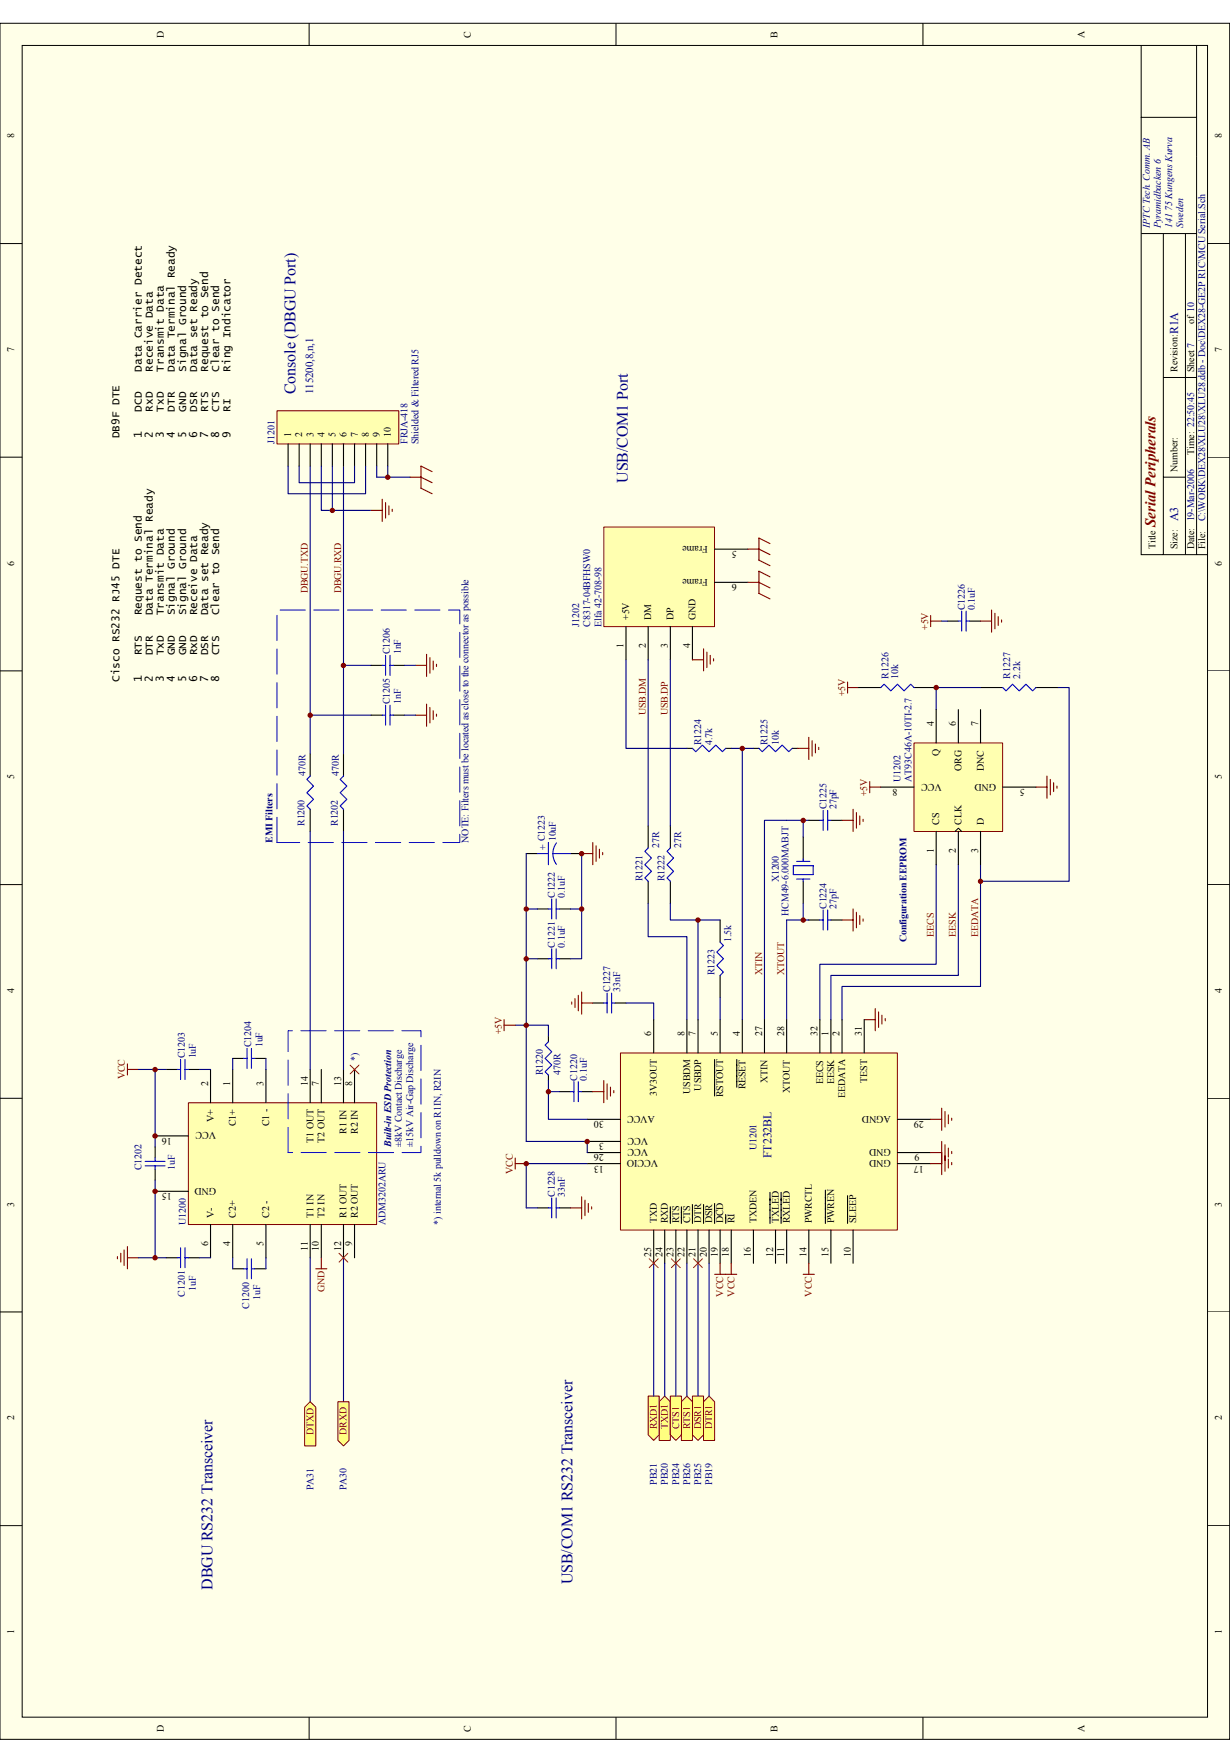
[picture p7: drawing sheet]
<svg xmlns="http://www.w3.org/2000/svg" width="297mm" height="420mm" viewBox="0 0 297 420" stroke-linecap="round" stroke-linejoin="round" font-family="sans-serif">
<path d="M0 5.6h297v414.4h-297z" fill="#ffffe8"/>
<g fill="none" stroke="#000" stroke-width=".24">
<path d="M0 5.6h297v414.4h-297zM5.4 11h286.2v403.6h-286.2zM74.7 5.6v5.4M148.8 5.6v5.4M222.9 5.6v5.4M275.6 11v17.3h13.4M289 11v122.9M275.6 28.3v105.6h16M0 58.8h5.4M275.6 56.4h13.4M280.9 56.4v77.5M286.3 56.4v77.5"/>
<path d="M291.6 58.8h5.4M280.9 91.2h8.1M0 110.4h5.4M280.9 115.2h5.4M291.6 110.4h5.4M0 162h5.4M291.6 162h5.4M0 213.6h5.4M291.6 213.6h5.4M0 265.2h5.4M291.6 265.2h5.4M0 316.8h5.4"/>
<path d="M291.6 316.8h5.4M0 368.4h5.4M291.6 368.4h5.4M74.7 414.6v5.4M148.8 414.6v5.4M222.9 414.6v5.4"/>
</g>
<path d="M37.5 277v2.6M37.5 282.3v2.7" fill="none" stroke="#000" stroke-width=".27"/>
<path d="M37.5 279.6v.8M35.1 280.4h4.8M35.1 281.5h4.8M37.5 281.5v.8" fill="none" stroke="#00f" stroke-width=".27"/>
<path d="M45.5 266.3h45.5v29.4h-45.5z" fill="#ffffb0"/>
<path d="M45.5 266.3h45.5v29.4h-45.5z" fill="none" stroke="#800000" stroke-width=".24"/>
<g fill="none" stroke="#000" stroke-width=".27">
<path d="M74.9 182.1v5.3M74.9 195.4v5.4M83 182.1v5.3M83 195.4v5.4M40.1 258.2h2.7M45.5 258.2h2.7M50.8 258.2v8.1M56.2 258.2v8.1M56.2 255.6h2.7M61.5 255.6h2.7M64.2 258.2v8.1M74.9 258.2v8.1"/>
<path d="M77.6 258.2v8.1M83 258.2v8.1M85.6 258.2v8.1M37.5 274.3h8M37.5 287.7h8M50.8 295.7v8M56.2 295.7v8M64.2 295.7v8M74.9 295.7v8M77.6 295.7v8M83 295.7v8M85.6 295.7v8"/>
<path d="M40.1 303.7h2.7M45.5 303.7h2.7M56.2 306.4h2.7M61.5 306.4h2.7"/>
</g>
<g fill="none" stroke="#00f" stroke-width=".27">
<path d="M74.9 187.4l-.8 .8 1.6 1.6-1.6 1.6 1.6 1.6-1.6 1.6 .8 .8M83 187.4l-.9 .8 1.7 1.6-1.7 1.6 1.7 1.6-1.7 1.6 .9 .8M42.8 258.2h.8M43.6 255.9v4.8M44.7 258.2h.8M44.7 255.9v4.8M58.9 255.6h.8M59.7 253.2v4.8M60.7 255.6h.8M60.7 253.2v4.8M42.8 303.7h.8M43.6 301.3v4.8"/>
<path d="M44.7 301.3v4.8M44.7 303.7h.8M58.9 306.4h.8M59.7 304v4.8M60.7 304v4.8M60.7 306.4h.8"/>
</g>
<path d="M40.1 258.2h-2.6v18.8M48.2 258.2h2.6M56.2 255.6v2.6M64.2 255.6v2.6M37.5 285v18.7M33.4 303.7h6.7M48.2 303.7h2.6M56.2 303.7v2.7M64.2 303.7v2.7M74.9 303.7v34.8M83 303.7v34.8" fill="none" stroke="#000080" stroke-width=".27"/>
<path d="M30.8 256.9v2.7M30.8 258.2h2.6M28.4 303.4v.6M29.2 302.6v2.2M30 301.8v3.8M30.8 301v5.4M30.8 303.7h2.6" fill="none" stroke="#800000" stroke-width=".27"/>
<g fill="#ffff80" stroke="#800000" stroke-width=".24">
<path d="M73.6 339.8l1.3-1.3 1.4 1.3v9.4h-2.7z" fill-rule="evenodd"/>
<path d="M81.6 338.5h2.7v9.3l-1.3 1.4-1.4-1.4z" fill-rule="evenodd"/>
<path d="M171.2 337.1l1.4 1.4v9.3h-2.7v-9.3z" fill-rule="evenodd"/>
</g>
<path d="M83 112.6v69.5" fill="none" stroke="#000080" stroke-width=".27"/>
<path d="M167.2 337.1h2.7v9.4l-1.3 1.3-1.4-1.3z" fill-rule="evenodd" fill="#ffff80" stroke="#800000" stroke-width=".24"/>
<path d="M74.9 112.6v69.5M33.4 258.2h4.1" fill="none" stroke="#000080" stroke-width=".27"/>
<path d="M66.9 203.4v-56.1h44.1v56.1h-44.1" fill="none" stroke="#00f" stroke-width=".24" stroke-dasharray="6.1 2"/>
<path d="M66.9 99.2h29.4v8h-29.4z" fill="#ffffb0"/>
<path d="M66.9 99.2h29.4v8h-29.4z" fill="none" stroke="#800000" stroke-width=".24"/>
<path d="M69.6 107.2v5.4M72.2 107.2v5.4M74.9 107.2v5.4M77.6 107.2v5.4M80.3 107.2v5.4M83 107.2v5.4M85.6 107.2v5.4M88.3 107.2v5.4M91 107.2v5.4M93.6 107.2v5.4" fill="none" stroke="#000" stroke-width=".27"/>
<path d="M77.6 112.6v10.6h12M80.3 112.6v10.6M91 112.6v2.6h8M93.6 112.6v2.6M74.9 200.8v57.4M83 200.8v57.4" fill="none" stroke="#000080" stroke-width=".27"/>
<path d="M99 115.2h2.7l2.7 1.4M104.4 113.9l-2.7-1.3v5.3l2.7 1.3M89.6 123.2h2.7M92.3 120.6v5.3M93.1 121.4v3.7M93.9 122.2v2.1M94.7 123v.5M76.3 306.4h2.6M77.6 303.7v2.7" fill="none" stroke="#800000" stroke-width=".27"/>
<g fill="#ffff80" stroke="#800000" stroke-width=".24">
<path d="M160.5 337.1l1.4 1.4v9.3h-2.7v-9.3z" fill-rule="evenodd"/>
<path d="M156.5 337.1h2.7v9.4l-1.3 1.3-1.4-1.3z" fill-rule="evenodd"/>
<path d="M165.9 337.1l1.3 1.4v9.3h-2.7v-9.3z" fill-rule="evenodd"/>
<path d="M161.9 337.1h2.6v9.4l-1.3 1.3-1.3-1.3z" fill-rule="evenodd"/>
</g>
<g fill="none" stroke="#000" stroke-width=".27">
<path d="M207.3 166h5.4M220.7 166h5.4M236.8 166h5.3M250.2 166h5.3M156.5 199.4v5.4M161.9 199.4v5.4M195.3 198.1h2.7M200.7 198.1h2.6M156.5 212.8v5.4M161.9 212.8v5.4M194 202.1v5.3M194 212.8v5.4"/>
<path d="M173.9 222.2v5.3M173.9 235.5v5.4M195.3 222.2h2.7M200.7 222.2h2.6M143.2 242.2h2.6M148.5 242.2h2.7"/>
</g>
<g fill="none" stroke="#00f" stroke-width=".27">
<path d="M212.7 166l.8-.8 1.6 1.6 1.6-1.6 1.6 1.6 1.6-1.6 .8 .8M242.1 166l.9 .8 1.5-1.6 1.6 1.6 1.7-1.6 1.6 1.6 .8-.8M198 198.1h.8M198.8 195.7v4.8M199.9 195.7v4.8M199.9 198.1h.8M156.5 204.8l-.8 .8 1.6 1.6-1.6 1.6 1.6 1.6-1.6 1.6 .8 .8M161.9 204.8l-.8 .8 1.6 1.6-1.6 1.6 1.6 1.6-1.6 1.6 .8 .8M191.6 209.1h4.8v2.1h-4.8zM192.4 208h3.2M192.4 212.3h3.2M194 207.4v.6"/>
<path d="M194 212.3v.5M198.8 219.7v4.9M199.9 219.7v4.9M146.6 239.8v4.8M147.7 239.8v4.8M173.9 227.5l.8 .8-1.6 1.6 1.6 1.6-1.6 1.6 1.6 1.6-.8 .8M198 222.2h.8M199.9 222.2h.8M145.8 242.2h.8M147.7 242.2h.8"/>
</g>
<g fill="none" stroke="#000080" stroke-width=".27">
<path d="M236.8 166h-10.7v5.4M255.5 166h2.7v46.8h-21.4M194 198.1v4M195.3 198.1h-10.7v48.1M156.5 218.2v8h9.4v20M161.9 218.2v4h6.7v24M194 218.2v4M226.1 208.8v24h-28.1v13.4M231.4 208.8v26.7h-30.7v10.7M236.8 208.8v29.4h-33.5v8M168.6 222.2h5.3M195.3 222.2h-5.3v24"/>
<path d="M151.2 242.2h6.7v4M173.9 240.9v5.3"/>
</g>
<g fill="none" stroke="#800000" stroke-width=".27">
<path d="M224.7 148.6v2.7M224.7 150h2.7M204.7 164.7v2.7M204.7 166h2.6M203.3 198.1h2.7M206 195.4v5.4M206.8 196.2v3.8M207.6 197v2.2M208.4 197.8v.6M210 188.7v2.7M210 190.1h2.7M250.2 190.1h2.6"/>
<path d="M252.8 187.4v5.4M253.6 188.2v3.8M254.4 189v2.1M255.2 189.8v.5M206 219.5v5.3M140.5 239.5v5.4M203.3 222.2h2.7M206.8 220.3v3.7M207.6 221.1v2.1M208.4 221.9v.5M138.1 241.9v.6M138.9 241.1v2.2"/>
<path d="M139.7 240.3v3.8M140.5 242.2h2.7M208.7 246.2h2.7M211.4 243.6v5.3M212.2 244.4v3.7M213 245.1v2.2M213.8 245.9v.6"/>
</g>
<path d="M145.8 127.3h26.8v24h-26.8z" fill="#ffffb0"/>
<path d="M145.8 127.3h26.8v24h-26.8z" fill="none" stroke="#800000" stroke-width=".24"/>
<path d="M172.6 132.6h8M151.2 151.3v8M156.5 151.3v8M161.9 151.3v8M167.2 151.3v8M172.6 140.6h8" fill="none" stroke="#000" stroke-width=".27"/>
<path d="M149.9 254.3h66.8v42.7h-66.8z" fill="#ffffb0"/>
<path d="M149.8 254.3h66.9v42.7h-66.9z" fill="none" stroke="#800000" stroke-width=".24"/>
<g fill="none" stroke="#000" stroke-width=".27">
<path d="M228.8 150h2.6M234.1 150h2.7M165.9 180.7h1.3M175.3 180.7h1.3M181.9 180.7h1.4M191.3 180.7h1.3M127.1 206.1h2.7M129.8 219.5h2.6M135.1 219.5h2.7M137.8 206.1h2.7M129.8 231.5h2.6M135.1 231.5h2.7"/>
<path d="M132.4 250.2v1.4M132.4 259.6v1.3M157.9 246.2v8M165.9 246.2v8M168.6 246.2v8M172.6 255.9v8.8M173.9 246.2v8M177.9 255.9v6.6M179.3 246.2v8M184.6 246.2v8M190 246.2v8M198 246.2v8"/>
<path d="M200.7 246.2v8M203.3 246.2v8M208.7 246.2v8M135.1 263.6h2.7M140.5 263.6h2.7M141.8 270.3h8M141.8 278.3h8M141.8 275.6h8M216.7 270.3h8M216.7 278.3h8M129.8 291.7h2.6M135.1 291.7h2.7"/>
<path d="M141.8 281h8M157.9 297v8M160.5 297v8M161.9 291.4v4M163.2 297v8M164.5 291.4v4M165.9 297v8M167.2 290.9v4.5M168.6 297v8M169.9 290.9v4.5M171.2 297v8M172.6 290.6v4.8"/>
<path d="M173.9 297v8M175.3 293.3v2.1M176.6 297v8M181.9 297v8M185.9 287.9v7.5M187.3 297v8M188.6 287.9v7.5M190 297v8M195.3 297v8M199.3 287.4v8M200.7 297v8M204.7 288.7v6.7"/>
<path d="M206 297v8M216.7 281h8"/>
</g>
<g fill="#800000" stroke="#800000" stroke-width=".24">
<circle cx="93.6" cy="115.2" r=".53"/>
<circle cx="80.3" cy="123.3" r=".52"/>
<circle cx="168.5" cy="222.2" r=".53"/>
<circle cx="236.8" cy="212.8" r=".52"/>
<circle cx="179.2" cy="180.7" r=".52"/>
<circle cx="226.1" cy="166" r=".53"/>
<circle cx="127.1" cy="247.6" r=".53"/>
<circle cx="141.8" cy="275.6" r=".53"/>
<circle cx="127.1" cy="281" r=".53"/>
</g>
<g fill="none" stroke="#000080" stroke-width=".27">
<path d="M69.6 112.6v6.6h18.7v-6.6M72.2 112.6v4h13.4v-4M151.2 159.3v21.4h14.7M156.5 159.3v40.1M161.9 159.3v40.1M227.4 150h1.4M176.6 180.7h5.3M179.3 180.7v65.5M127.1 206.1v69.5h14.7v2.7M127.1 219.5h2.7M137.8 219.5h2.7M140.5 206.1v25.4h-2.7"/>
<path d="M127.1 231.5h2.7M124.4 247.6h8v2.6M141.8 281h-14.7v10.7h2.7M157.9 305v32.1M160.5 305v32.1M163.2 305v32.1M165.9 305v32.1M168.6 305v32.1M171.2 305v32.1"/>
</g>
<g fill="none" stroke="#800000" stroke-width=".27">
<path d="M180.6 132.6h2.7l2.6 1.3M185.9 131.3l-2.6-1.4v5.4l2.6 1.3M185.9 139.3l-2.6-1.4v5.4l2.6 1.3M167.2 159.3h2.7M169.9 156.7v5.3M170.7 157.5v3.7M171.5 158.3v2.1M172.3 159.1v.5M180.6 140.6h2.7l2.6 1.4M236.8 150h2.7M239.5 147.3v5.3M240.3 148.1v3.7"/>
<path d="M241.1 148.9v2.1M241.9 149.7v.5M195.3 178v5.4M196.1 178.8v3.8M196.9 179.7v2.1M192.6 180.7h2.7M197.7 180.5v.5M140.5 206.1h2.7M143.2 203.4v5.4M144 204.2v3.8M144.8 205.1v2.1M145.5 205.9v.5"/>
<path d="M121.7 246.2v2.7M121.7 247.6h2.7M124.4 279.6v2.7M143.2 263.6h2.6M145.8 260.9v5.4M146.6 261.7v3.8M147.4 262.5v2.2M148.2 263.3v.6M224.7 270.3h2.7M224.7 278.3h2.7M227.4 267.6v5.4M227.4 275.6v8"/>
<path d="M228.2 268.4v3.8M228.2 276.4v6.4M229 269.2v2.1M229 277.2v2.2M229 279.9v2.1M229.8 270v.5M229.8 278v.6M124.4 281h2.7M137.8 291.7h2.7M140.5 289v5.3M141.3 289.8v3.8M142.1 290.6v2.1"/>
<path d="M142.9 291.4v.5M224.7 281h2.7M229.8 280.7v.6M172.6 307.7h5.3M173.9 305v2.7M176.6 305v2.7M194 307.7h2.7M195.3 305v2.7"/>
</g>
<g fill="none" stroke="#00f" stroke-width=".27">
<path d="M231.4 150h.8M232.2 147.6v4.8M233.3 150h.8M233.3 147.6v4.8M167.2 180.7l.8 .8 1.6-1.6 1.6 1.6 1.6-1.6 1.7 1.6 .8-.8M183.3 180.7l.8 .8 1.6-1.6 1.6 1.6 1.6-1.6 1.6 1.6 .8-.8M129.8 206.1h2.6M132.4 219.5h.8M132.4 203.4v5.4M133.2 217.1v4.8M133.5 206.1h4.3M134.3 219.5h.8"/>
<path d="M134.3 217.1v4.8M134.4 203.5a4.3 4.3 0 0 0 0 5.2M132.4 231.5h.8M133.2 229.1v4.8M134.3 229.1v4.8M134.3 231.5h.8M132.4 251.6l-.8 .8 1.6 1.6-1.6 1.6 1.6 1.6-1.6 1.6 .8 .8M137.8 263.6h.8M138.6 261.2v4.8M139.7 263.6h.8M139.7 261.2v4.8M132.4 291.7h.8"/>
<path d="M133.2 289.3v4.8M134.3 289.3v4.8M134.3 291.7h.8"/>
</g>
<path d="M220.7 179.4h21.4v21.4h-21.4z" fill="#ffffb0"/>
<path d="M220.7 179.4h21.4v21.4h-21.4z" fill="none" stroke="#800000" stroke-width=".24"/>
<path d="M89.6 172.7h2.7M89.6 160.7h2.7M95 172.7h2.7M95 160.7h2.7M226.1 171.4v8M231.4 171.4v8M236.8 171.4v8M212.7 190.1h8M242.1 190.1h8.1M226.1 200.8v8M231.4 200.8v8M236.8 200.8v8" fill="none" stroke="#000" stroke-width=".27"/>
<path d="M230.6 200.8l.8-.8 .8 .8" fill="none" stroke="#000" stroke-width=".24"/>
<path d="M84.5 257.2l2.2 2.1M86.7 257.2l-2.2 2.1M81.9 302.6l2.1 2.2M84 302.6l-2.1 2.2M156.8 304l2.1 2.1M158.9 304l-2.1 2.1M162.1 304l2.2 2.1M164.3 304l-2.2 2.1M167.5 304l2.1 2.1M169.6 304l-2.1 2.1" fill="none" stroke="#f00" stroke-width=".24"/>
<path d="M74.9 172.7h14.7M83 160.7h6.6M97.7 172.7h2.6M97.7 160.7h2.6M132.4 260.9v9.4h9.4M132.4 263.6h2.7" fill="none" stroke="#000080" stroke-width=".27"/>
<g fill="#800000" stroke="#800000" stroke-width=".24">
<circle cx="194" cy="198.1" r=".53"/>
<circle cx="194" cy="222.2" r=".53"/>
<circle cx="37.4" cy="287.7" r=".53"/>
<circle cx="37.4" cy="274.3" r=".53"/>
<circle cx="37.4" cy="303.7" r=".53"/>
<circle cx="37.4" cy="258.3" r=".53"/>
<circle cx="74.9" cy="172.7" r=".53"/>
<circle cx="82.9" cy="160.7" r=".53"/>
<circle cx="127.1" cy="231.5" r=".53"/>
<circle cx="127.1" cy="219.5" r=".53"/>
<circle cx="140.5" cy="206.1" r=".53"/>
<circle cx="140.5" cy="219.5" r=".53"/>
<circle cx="132.4" cy="263.6" r=".52"/>
</g>
<path d="M103 158v5.3M103.8 158.8v3.8M104.6 159.6v2.1M100.3 172.7h2.7M100.3 160.7h2.7M103 170v5.4M103.8 170.8v3.8M104.6 171.6v2.2M105.4 160.4v.5M105.4 172.4v.6" fill="none" stroke="#800000" stroke-width=".27"/>
<path d="M69.6 278.3v-29.4h32.1v29.4h-32.1" fill="none" stroke="#00f" stroke-width=".24" stroke-dasharray="6.1 2"/>
<path d="M93.1 158.3v4.8M94.2 158.3v4.8M92.3 172.7h.8M92.3 160.7h.8M93.1 170.3v4.8M94.2 172.7h.8M94.2 170.3v4.8M94.2 160.7h.8" fill="none" stroke="#00f" stroke-width=".27"/>
<g font-size="3.9" fill="#000080">
<text x="71.4" y="95.2" transform="rotate(-90 71.4 95.2)">Console (DBGU Port)</text>
<text x="151.6" y="116.6" transform="rotate(-90 151.6 116.6)">USB/COM1 Port</text>
<text x="51.3" y="383.9" transform="rotate(-90 51.3 383.9)">DBGU RS232 Transceiver</text>
<text x="138.3" y="382.6" transform="rotate(-90 138.3 382.6)">USB/COM1 RS232 Transceiver</text>
</g>
<text font-size="3.6" fill="#800000" x="279.1" y="127.2" transform="rotate(-90 279.1 127.2)">Serial Peripherals</text>
<g font-size="2.9" fill="#000080">
<text x="284.5" y="80.7" transform="rotate(-90 284.5 80.7)">R1A</text>
<text x="284.5" y="125.9" transform="rotate(-90 284.5 125.9)">A3</text>
<text x="186.4" y="279.6" transform="rotate(-90 186.4 279.6)">FT232BL</text>
</g>
<g font-size="2.7">
<text x="34.2" y="89.8" transform="rotate(-90 34.2 89.8)">Data Carrier Detect</text>
<text x="36.9" y="89.8" transform="rotate(-90 36.9 89.8)">Receive Data</text>
<text x="39.6" y="89.8" transform="rotate(-90 39.6 89.8)">Transmit Data</text>
<text x="42.2" y="89.8" transform="rotate(-90 42.2 89.8)">Data Terminal Ready</text>
<text x="44.9" y="89.8" transform="rotate(-90 44.9 89.8)">Signal Ground</text>
<text x="47.6" y="89.8" transform="rotate(-90 47.6 89.8)">Data set Ready</text>
<text x="50.3" y="89.8" transform="rotate(-90 50.3 89.8)">Request to Send</text>
<text x="53" y="89.8" transform="rotate(-90 53 89.8)">Clear to Send</text>
<text x="55.6" y="89.8" transform="rotate(-90 55.6 89.8)">Ring Indicator</text>
<text x="34.2" y="99.4" transform="rotate(-90 34.2 99.4)">DCD</text>
<text x="36.9" y="99.4" transform="rotate(-90 36.9 99.4)">RxD</text>
<text x="39.6" y="99.4" transform="rotate(-90 39.6 99.4)">TxD</text>
<text x="42.2" y="99.4" transform="rotate(-90 42.2 99.4)">DTR</text>
<text x="44.9" y="99.4" transform="rotate(-90 44.9 99.4)">GND</text>
<text x="47.6" y="99.4" transform="rotate(-90 47.6 99.4)">DSR</text>
<text x="50.3" y="99.4" transform="rotate(-90 50.3 99.4)">RTS</text>
<text x="53" y="99.4" transform="rotate(-90 53 99.4)">CTS</text>
<text x="55.6" y="99.4" transform="rotate(-90 55.6 99.4)">RI</text>
<text x="28.9" y="105.9" transform="rotate(-90 28.9 105.9)">DB9F DTE</text>
<text x="34.2" y="105.9" transform="rotate(-90 34.2 105.9)">1</text>
<text x="36.9" y="105.9" transform="rotate(-90 36.9 105.9)">2</text>
<text x="39.6" y="105.9" transform="rotate(-90 39.6 105.9)">3</text>
<text x="42.2" y="105.9" transform="rotate(-90 42.2 105.9)">4</text>
<text x="44.9" y="105.9" transform="rotate(-90 44.9 105.9)">5</text>
<text x="47.6" y="105.9" transform="rotate(-90 47.6 105.9)">6</text>
<text x="50.3" y="105.9" transform="rotate(-90 50.3 105.9)">7</text>
<text x="53" y="105.9" transform="rotate(-90 53 105.9)">8</text>
<text x="55.6" y="105.9" transform="rotate(-90 55.6 105.9)">9</text>
<text x="34.2" y="148.6" transform="rotate(-90 34.2 148.6)">Request to Send</text>
<text x="36.9" y="148.6" transform="rotate(-90 36.9 148.6)">Data Terminal Ready</text>
<text x="39.6" y="148.6" transform="rotate(-90 39.6 148.6)">Transmit Data</text>
<text x="42.2" y="148.6" transform="rotate(-90 42.2 148.6)">Signal Ground</text>
<text x="44.9" y="148.6" transform="rotate(-90 44.9 148.6)">Signal Ground</text>
<text x="47.6" y="148.6" transform="rotate(-90 47.6 148.6)">Receive Data</text>
<text x="50.3" y="148.6" transform="rotate(-90 50.3 148.6)">Data set Ready</text>
<text x="53" y="148.6" transform="rotate(-90 53 148.6)">Clear to Send</text>
<text x="34.2" y="158.2" transform="rotate(-90 34.2 158.2)">RTS</text>
<text x="36.9" y="158.2" transform="rotate(-90 36.9 158.2)">DTR</text>
<text x="39.6" y="158.2" transform="rotate(-90 39.6 158.2)">TxD</text>
<text x="42.2" y="158.2" transform="rotate(-90 42.2 158.2)">GND</text>
<text x="44.9" y="158.2" transform="rotate(-90 44.9 158.2)">GND</text>
<text x="47.6" y="158.2" transform="rotate(-90 47.6 158.2)">RxD</text>
<text x="50.3" y="158.2" transform="rotate(-90 50.3 158.2)">DSR</text>
<text x="53" y="158.2" transform="rotate(-90 53 158.2)">CTS</text>
<text x="28.9" y="164.7" transform="rotate(-90 28.9 164.7)">Cisco RS232 RJ45 DTE</text>
<text x="34.2" y="164.7" transform="rotate(-90 34.2 164.7)">1</text>
<text x="36.9" y="164.7" transform="rotate(-90 36.9 164.7)">2</text>
<text x="39.6" y="164.7" transform="rotate(-90 39.6 164.7)">3</text>
<text x="42.2" y="164.7" transform="rotate(-90 42.2 164.7)">4</text>
<text x="44.9" y="164.7" transform="rotate(-90 44.9 164.7)">5</text>
<text x="47.6" y="164.7" transform="rotate(-90 47.6 164.7)">6</text>
<text x="50.3" y="164.7" transform="rotate(-90 50.3 164.7)">7</text>
<text x="53" y="164.7" transform="rotate(-90 53 164.7)">8</text>
</g>
<text font-size="2.7" fill="#000080" x="75.6" y="95.2" transform="rotate(-90 75.6 95.2)">115200,8,n,1</text>
<g font-size="2.4">
<text x="39.6" y="9.1" transform="rotate(-90 39.6 9.1)">D</text>
<text x="113.7" y="9.1" transform="rotate(-90 113.7 9.1)">C</text>
<text x="187.8" y="9.1" transform="rotate(-90 187.8 9.1)">B</text>
<text x="261.9" y="9.1" transform="rotate(-90 261.9 9.1)">A</text>
<text x="3.4" y="33.4" transform="rotate(-90 3.4 33.4)">8</text>
<text x="295.1" y="33.4" transform="rotate(-90 295.1 33.4)">8</text>
<text x="288.4" y="78.3" transform="rotate(-90 288.4 78.3)">of 10</text>
<text x="3.4" y="85" transform="rotate(-90 3.4 85)">7</text>
<text x="284.4" y="89.8" transform="rotate(-90 284.4 89.8)">Revision:</text>
<text x="288.4" y="89.8" transform="rotate(-90 288.4 89.8)">Sheet 7</text>
<text x="295.1" y="85" transform="rotate(-90 295.1 85)">7</text>
<text x="70.3" y="105.6" transform="rotate(-90 70.3 105.6)">1</text>
<text x="73" y="105.6" transform="rotate(-90 73 105.6)">2</text>
<text x="75.7" y="105.6" transform="rotate(-90 75.7 105.6)">3</text>
<text x="78.4" y="105.6" transform="rotate(-90 78.4 105.6)">4</text>
<text x="81" y="105.6" transform="rotate(-90 81 105.6)">5</text>
<text x="83.7" y="105.6" transform="rotate(-90 83.7 105.6)">6</text>
<text x="86.4" y="105.6" transform="rotate(-90 86.4 105.6)">7</text>
<text x="89" y="105.6" transform="rotate(-90 89 105.6)">8</text>
<text x="91.7" y="105.6" transform="rotate(-90 91.7 105.6)">9</text>
<text x="94.4" y="105.6" transform="rotate(-90 94.4 105.6)">10</text>
<text x="284.4" y="113.9" transform="rotate(-90 284.4 113.9)">Number:</text>
<text x="288.4" y="109.9" transform="rotate(-90 288.4 109.9)">Time: 22:50:45</text>
<text x="171" y="131.7" transform="rotate(-180 171 131.7)">Frame</text>
<text x="3.4" y="136.6" transform="rotate(-90 3.4 136.6)">6</text>
<text x="177.9" y="133.1" transform="rotate(-180 177.9 133.1)">5</text>
<text x="279" y="132.6" transform="rotate(-90 279 132.6)">Title</text>
<text x="284.4" y="132.6" transform="rotate(-90 284.4 132.6)">Size:</text>
<text x="288.4" y="132.6" transform="rotate(-90 288.4 132.6)">Date: 19-Mar-2006</text>
<text x="291.1" y="132.6" transform="rotate(-90 291.1 132.6)">File:</text>
<text x="295.1" y="136.6" transform="rotate(-90 295.1 136.6)">6</text>
<text x="171" y="139.8" transform="rotate(-180 171 139.8)">Frame</text>
<text x="177.9" y="141.1" transform="rotate(-180 177.9 141.1)">6</text>
<text x="151.9" y="149.7" transform="rotate(-90 151.9 149.7)">+5V</text>
<text x="157.3" y="149.7" transform="rotate(-90 157.3 149.7)">DM</text>
<text x="162.6" y="149.7" transform="rotate(-90 162.6 149.7)">DP</text>
<text x="168" y="149.7" transform="rotate(-90 168 149.7)">GND</text>
<text x="150.6" y="156.4" transform="rotate(-90 150.6 156.4)">1</text>
<text x="155.9" y="156.4" transform="rotate(-90 155.9 156.4)">2</text>
<text x="161.3" y="156.4" transform="rotate(-90 161.3 156.4)">3</text>
<text x="166.6" y="156.4" transform="rotate(-90 166.6 156.4)">4</text>
<text x="225.5" y="175.4" transform="rotate(-90 225.5 175.4)">4</text>
<text x="230.9" y="175.4" transform="rotate(-90 230.9 175.4)">6</text>
<text x="236.2" y="175.4" transform="rotate(-90 236.2 175.4)">7</text>
<text x="226.8" y="182.6" transform="rotate(-90 226.8 182.6)">Q</text>
<text x="3.4" y="188.2" transform="rotate(-90 3.4 188.2)">5</text>
<text x="216.7" y="190.6" transform="rotate(-180 216.7 190.6)">8</text>
<text x="227.4" y="189.2" transform="rotate(-180 227.4 189.2)">VCC</text>
<text x="232.2" y="186.1" transform="rotate(-90 232.2 186.1)">ORG</text>
<text x="237.6" y="186.1" transform="rotate(-90 237.6 186.1)">DNC</text>
<text x="240.5" y="189.2" transform="rotate(-180 240.5 189.2)">GND</text>
<text x="247.5" y="190.6" transform="rotate(-180 247.5 190.6)">5</text>
<text x="295.1" y="188.2" transform="rotate(-90 295.1 188.2)">5</text>
<text x="226.8" y="199.2" transform="rotate(-90 226.8 199.2)">CS</text>
<text x="232.2" y="199.2" transform="rotate(-90 232.2 199.2)">CLK</text>
<text x="237.6" y="199.2" transform="rotate(-90 237.6 199.2)">D</text>
<text x="225.5" y="205.9" transform="rotate(-90 225.5 205.9)">1</text>
<text x="230.9" y="205.9" transform="rotate(-90 230.9 205.9)">2</text>
<text x="236.2" y="205.9" transform="rotate(-90 236.2 205.9)">3</text>
<text x="3.4" y="239.8" transform="rotate(-90 3.4 239.8)">4</text>
<text x="295.1" y="239.8" transform="rotate(-90 295.1 239.8)">4</text>
<text x="157.3" y="250.2" transform="rotate(-90 157.3 250.2)">6</text>
<text x="165.3" y="250.2" transform="rotate(-90 165.3 250.2)">8</text>
<text x="168" y="250.2" transform="rotate(-90 168 250.2)">7</text>
<text x="173.3" y="250.2" transform="rotate(-90 173.3 250.2)">5</text>
<text x="178.7" y="250.2" transform="rotate(-90 178.7 250.2)">4</text>
<text x="184" y="250.2" transform="rotate(-90 184 250.2)">27</text>
<text x="189.4" y="250.2" transform="rotate(-90 189.4 250.2)">28</text>
<text x="197.4" y="250.2" transform="rotate(-90 197.4 250.2)">32</text>
<text x="200.1" y="250.2" transform="rotate(-90 200.1 250.2)">1</text>
<text x="202.8" y="250.2" transform="rotate(-90 202.8 250.2)">2</text>
<text x="208.1" y="250.2" transform="rotate(-90 208.1 250.2)">31</text>
<text x="50.2" y="262.3" transform="rotate(-90 50.2 262.3)">2</text>
<text x="55.6" y="262.3" transform="rotate(-90 55.6 262.3)">1</text>
<text x="63.6" y="262.3" transform="rotate(-90 63.6 262.3)">3</text>
<text x="74.3" y="262.3" transform="rotate(-90 74.3 262.3)">14</text>
<text x="77" y="262.3" transform="rotate(-90 77 262.3)">7</text>
<text x="82.4" y="262.3" transform="rotate(-90 82.4 262.3)">13</text>
<text x="85" y="262.3" transform="rotate(-90 85 262.3)">8</text>
<text x="169.3" y="263.3" transform="rotate(-90 169.3 263.3)">USBDP</text>
<text x="180" y="263.1" transform="rotate(-90 180 263.1)">RESET</text>
<text x="185.4" y="261.5" transform="rotate(-90 185.4 261.5)">XTIN</text>
<text x="190.7" y="263.9" transform="rotate(-90 190.7 263.9)">XTOUT</text>
<text x="198.8" y="261.7" transform="rotate(-90 198.8 261.7)">EECS</text>
<text x="201.4" y="261.7" transform="rotate(-90 201.4 261.7)">EESK</text>
<text x="209.4" y="261.5" transform="rotate(-90 209.4 261.5)">TEST</text>
<text x="158.1" y="269.4" transform="rotate(-180 158.1 269.4)">AVCC</text>
<text x="158.6" y="264.7" transform="rotate(-90 158.6 264.7)">3V3OUT</text>
<text x="166.6" y="264.1" transform="rotate(-90 166.6 264.1)">USBDM</text>
<text x="174.7" y="264.9" transform="rotate(-90 174.7 264.9)">RSTOUT</text>
<text x="204.1" y="265.2" transform="rotate(-90 204.1 265.2)">EEDATA</text>
<text x="215.1" y="269.4" transform="rotate(-180 215.1 269.4)">AGND</text>
<text x="41.5" y="274.8" transform="rotate(-180 41.5 274.8)">16</text>
<text x="51.6" y="270.8" transform="rotate(-90 51.6 270.8)">V+</text>
<text x="52.2" y="273.4" transform="rotate(-180 52.2 273.4)">VCC</text>
<text x="56.9" y="271.9" transform="rotate(-90 56.9 271.9)">C1+</text>
<text x="65" y="271.9" transform="rotate(-90 65 271.9)">C1 -</text>
<text x="75.7" y="275.9" transform="rotate(-90 75.7 275.9)">T1 OUT</text>
<text x="78.4" y="275.9" transform="rotate(-90 78.4 275.9)">T2 OUT</text>
<text x="83.7" y="273.8" transform="rotate(-90 83.7 273.8)">R1 IN</text>
<text x="86.4" y="273.8" transform="rotate(-90 86.4 273.8)">R2 IN</text>
<text x="145.8" y="270.8" transform="rotate(-180 145.8 270.8)">30</text>
<text x="156.5" y="274.8" transform="rotate(-180 156.5 274.8)">VCC</text>
<text x="223.1" y="270.8" transform="rotate(-180 223.1 270.8)">29</text>
<text x="145.8" y="281.4" transform="rotate(-180 145.8 281.4)">13</text>
<text x="145.8" y="278.8" transform="rotate(-180 145.8 278.8)">26</text>
<text x="145.8" y="276.1" transform="rotate(-180 145.8 276.1)">3</text>
<text x="156.5" y="277.4" transform="rotate(-180 156.5 277.4)">VCC</text>
<text x="158.9" y="280.1" transform="rotate(-180 158.9 280.1)">VCCIO</text>
<text x="215.1" y="277.4" transform="rotate(-180 215.1 277.4)">GND</text>
<text x="215.1" y="280.1" transform="rotate(-180 215.1 280.1)">GND</text>
<text x="222.1" y="278.8" transform="rotate(-180 222.1 278.8)">9</text>
<text x="223.1" y="281.4" transform="rotate(-180 223.1 281.4)">17</text>
<text x="52.2" y="286.8" transform="rotate(-180 52.2 286.8)">GND</text>
<text x="3.4" y="291.4" transform="rotate(-90 3.4 291.4)">3</text>
<text x="41.5" y="288.1" transform="rotate(-180 41.5 288.1)">15</text>
<text x="295.1" y="291.4" transform="rotate(-90 295.1 291.4)">3</text>
<text x="51.6" y="294.1" transform="rotate(-90 51.6 294.1)">V-</text>
<text x="56.9" y="294.1" transform="rotate(-90 56.9 294.1)">C2+</text>
<text x="65" y="294.1" transform="rotate(-90 65 294.1)">C2 -</text>
<text x="75.7" y="294.1" transform="rotate(-90 75.7 294.1)">T1 IN</text>
<text x="78.4" y="294.1" transform="rotate(-90 78.4 294.1)">T2 IN</text>
<text x="83.7" y="294.1" transform="rotate(-90 83.7 294.1)">R1 OUT</text>
<text x="86.4" y="294.1" transform="rotate(-90 86.4 294.1)">R2 OUT</text>
<text x="158.6" y="295.4" transform="rotate(-90 158.6 295.4)">TXD</text>
<text x="161.3" y="295.4" transform="rotate(-90 161.3 295.4)">RXD</text>
<text x="164" y="295.4" transform="rotate(-90 164 295.4)">RTS</text>
<text x="166.6" y="295.4" transform="rotate(-90 166.6 295.4)">CTS</text>
<text x="169.3" y="295.4" transform="rotate(-90 169.3 295.4)">DTR</text>
<text x="172" y="295.4" transform="rotate(-90 172 295.4)">DSR</text>
<text x="174.7" y="295.4" transform="rotate(-90 174.7 295.4)">DCD</text>
<text x="177.4" y="295.4" transform="rotate(-90 177.4 295.4)">RI</text>
<text x="182.7" y="295.4" transform="rotate(-90 182.7 295.4)">TXDEN</text>
<text x="188" y="295.4" transform="rotate(-90 188 295.4)">TXLED</text>
<text x="190.7" y="295.4" transform="rotate(-90 190.7 295.4)">RXLED</text>
<text x="196.1" y="295.4" transform="rotate(-90 196.1 295.4)">PWRCTL</text>
<text x="201.4" y="295.4" transform="rotate(-90 201.4 295.4)">PWREN</text>
<text x="206.8" y="295.4" transform="rotate(-90 206.8 295.4)">SLEEP</text>
<text x="50.2" y="300.8" transform="rotate(-90 50.2 300.8)">6</text>
<text x="55.6" y="300.8" transform="rotate(-90 55.6 300.8)">4</text>
<text x="63.6" y="300.8" transform="rotate(-90 63.6 300.8)">5</text>
<text x="74.3" y="302.1" transform="rotate(-90 74.3 302.1)">11</text>
<text x="77" y="302.1" transform="rotate(-90 77 302.1)">10</text>
<text x="82.4" y="302.1" transform="rotate(-90 82.4 302.1)">12</text>
<text x="85" y="300.8" transform="rotate(-90 85 300.8)">9</text>
<text x="157.3" y="303.4" transform="rotate(-90 157.3 303.4)">25</text>
<text x="160" y="303.4" transform="rotate(-90 160 303.4)">24</text>
<text x="162.6" y="303.4" transform="rotate(-90 162.6 303.4)">23</text>
<text x="165.3" y="303.4" transform="rotate(-90 165.3 303.4)">22</text>
<text x="168" y="303.4" transform="rotate(-90 168 303.4)">21</text>
<text x="170.7" y="303.4" transform="rotate(-90 170.7 303.4)">20</text>
<text x="173.3" y="303.4" transform="rotate(-90 173.3 303.4)">19</text>
<text x="176" y="303.4" transform="rotate(-90 176 303.4)">18</text>
<text x="181.4" y="303.4" transform="rotate(-90 181.4 303.4)">16</text>
<text x="186.7" y="303.4" transform="rotate(-90 186.7 303.4)">12</text>
<text x="189.4" y="303.4" transform="rotate(-90 189.4 303.4)">11</text>
<text x="194.7" y="303.4" transform="rotate(-90 194.7 303.4)">14</text>
<text x="200.1" y="303.4" transform="rotate(-90 200.1 303.4)">15</text>
<text x="205.4" y="303.4" transform="rotate(-90 205.4 303.4)">10</text>
<text x="3.4" y="343" transform="rotate(-90 3.4 343)">2</text>
<text x="295.1" y="343" transform="rotate(-90 295.1 343)">2</text>
<text x="3.4" y="394.6" transform="rotate(-90 3.4 394.6)">1</text>
<text x="295.1" y="394.6" transform="rotate(-90 295.1 394.6)">1</text>
<text x="39.6" y="418.1" transform="rotate(-90 39.6 418.1)">D</text>
<text x="113.7" y="418.1" transform="rotate(-90 113.7 418.1)">C</text>
<text x="187.8" y="418.1" transform="rotate(-90 187.8 418.1)">B</text>
<text x="261.9" y="418.1" transform="rotate(-90 261.9 418.1)">A</text>
</g>
<g font-size="2.4" fill="#000080">
<text x="277.7" y="55.1" transform="rotate(-90 277.7 55.1)">IPTC Tech. Comm. AB</text>
<text x="280.4" y="55.1" transform="rotate(-90 280.4 55.1)">Pyramidbacken 6</text>
<text x="283" y="55.1" transform="rotate(-90 283 55.1)">141 75 Kungens Kurva</text>
<text x="285.7" y="55.1" transform="rotate(-90 285.7 55.1)">Sweden</text>
<text x="66.3" y="107.2" transform="rotate(-90 66.3 107.2)">J1201</text>
<text x="98.4" y="107.2" transform="rotate(-90 98.4 107.2)">FRJA-418</text>
<text x="101.1" y="107.2" transform="rotate(-90 101.1 107.2)">Shielded &amp; Filtered RJ5</text>
<text x="291.1" y="125.9" transform="rotate(-90 291.1 125.9)">C:\WORK\DEX28\XLU28\XLU28.ddb - Doc\DEX28-GE2P R1C\MCU Serial.Sch</text>
<text x="233" y="147.3" transform="rotate(-90 233 147.3)">C1226</text>
<text x="235.4" y="147.3" transform="rotate(-90 235.4 147.3)">0.1uF</text>
<text x="139.9" y="151.3" transform="rotate(-90 139.9 151.3)">J1202</text>
<text x="142.6" y="151.3" transform="rotate(-90 142.6 151.3)">C8317-04BFHSW0</text>
<text x="145.2" y="151.3" transform="rotate(-90 145.2 151.3)">Elfa 42-708-98</text>
<text x="94.1" y="158" transform="rotate(-90 94.1 158)">C1206</text>
<text x="96.8" y="158" transform="rotate(-90 96.8 158)">1nF</text>
<text x="214.5" y="163.9" transform="rotate(-90 214.5 163.9)">R1226</text>
<text x="216.9" y="163.9" transform="rotate(-90 216.9 163.9)">10k</text>
<text x="244" y="163.9" transform="rotate(-90 244 163.9)">R1227</text>
<text x="246.4" y="163.9" transform="rotate(-90 246.4 163.9)">2.2k</text>
<text x="94.1" y="170" transform="rotate(-90 94.1 170)">C1205</text>
<text x="96.8" y="170" transform="rotate(-90 96.8 170)">1nF</text>
<text x="169.3" y="179.9" transform="rotate(-90 169.3 179.9)">R1224</text>
<text x="172" y="179.9" transform="rotate(-90 172 179.9)">4.7k</text>
<text x="185.4" y="179.9" transform="rotate(-90 185.4 179.9)">R1225</text>
<text x="188" y="179.9" transform="rotate(-90 188 179.9)">10k</text>
<text x="73.8" y="187.4" transform="rotate(-90 73.8 187.4)">470R</text>
<text x="81.8" y="187.4" transform="rotate(-90 81.8 187.4)">470R</text>
<text x="217.5" y="188.7" transform="rotate(-90 217.5 188.7)">U1202</text>
<text x="220.2" y="188.7" transform="rotate(-90 220.2 188.7)">AT93C46A-10TI-2.7</text>
<text x="199.6" y="195.4" transform="rotate(-90 199.6 195.4)">C1225</text>
<text x="202" y="195.4" transform="rotate(-90 202 195.4)">27pF</text>
<text x="65.8" y="203.4" transform="rotate(-90 65.8 203.4)">EMI Filters</text>
<text x="73.5" y="199.4" transform="rotate(-90 73.5 199.4)">R1200</text>
<text x="81.6" y="199.4" transform="rotate(-90 81.6 199.4)">R1202</text>
<text x="113.1" y="203.4" transform="rotate(-90 113.1 203.4)">NOTE: Filters must be located as close to the connector as possible</text>
<text x="134.3" y="203.2" transform="rotate(-90 134.3 203.2)">10uF</text>
<text x="131.9" y="205.3" transform="rotate(-90 131.9 205.3)">+ C1223</text>
<text x="159.2" y="204.8" transform="rotate(-90 159.2 204.8)">27R</text>
<text x="164.5" y="204.8" transform="rotate(-90 164.5 204.8)">27R</text>
<text x="155.1" y="212.8" transform="rotate(-90 155.1 212.8)">R1221</text>
<text x="160.5" y="212.8" transform="rotate(-90 160.5 212.8)">R1222</text>
<text x="188" y="213.1" transform="rotate(-90 188 213.1)">X1200</text>
<text x="134" y="216.8" transform="rotate(-90 134 216.8)">C1222</text>
<text x="136.4" y="216.8" transform="rotate(-90 136.4 216.8)">0.1uF</text>
<text x="190.5" y="221.1" transform="rotate(-90 190.5 221.1)">HCM49-6.000MABJT</text>
<text x="199.6" y="219.5" transform="rotate(-90 199.6 219.5)">C1224</text>
<text x="202" y="219.5" transform="rotate(-90 202 219.5)">27pF</text>
<text x="176.6" y="227.5" transform="rotate(-90 176.6 227.5)">1.5k</text>
<text x="218.9" y="227.5" transform="rotate(-90 218.9 227.5)">Configuration EEPROM</text>
<text x="134" y="228.8" transform="rotate(-90 134 228.8)">C1221</text>
<text x="136.4" y="228.8" transform="rotate(-90 136.4 228.8)">0.1uF</text>
<text x="147.4" y="239.5" transform="rotate(-90 147.4 239.5)">C1227</text>
<text x="149.8" y="239.5" transform="rotate(-90 149.8 239.5)">33nF</text>
<text x="172.5" y="235.5" transform="rotate(-90 172.5 235.5)">R1223</text>
<text x="44.6" y="255.6" transform="rotate(-90 44.6 255.6)">C1203</text>
<text x="47.3" y="255.6" transform="rotate(-90 47.3 255.6)">1uF</text>
<text x="60.7" y="252.9" transform="rotate(-90 60.7 252.9)">C1204</text>
<text x="63.4" y="252.9" transform="rotate(-90 63.4 252.9)">1uF</text>
<text x="86.4" y="256.1" transform="rotate(-90 86.4 256.1)">*)</text>
<text x="131.1" y="259.6" transform="rotate(-90 131.1 259.6)">R1220</text>
<text x="135.3" y="259.6" transform="rotate(-90 135.3 259.6)">470R</text>
<text x="139.4" y="260.9" transform="rotate(-90 139.4 260.9)">C1220</text>
<text x="141.8" y="260.9" transform="rotate(-90 141.8 260.9)">0.1uF</text>
<text x="94.4" y="277" transform="rotate(-90 94.4 277)">Built-in ESD Protection</text>
<text x="97.1" y="277" transform="rotate(-90 97.1 277)">±8kV Contact Discharge</text>
<text x="99.8" y="277" transform="rotate(-90 99.8 277)">±15kV Air-Gap Discharge</text>
<text x="182.7" y="277.8" transform="rotate(-90 182.7 277.8)">U1201</text>
<text x="34.2" y="282.6" transform="rotate(-90 34.2 282.6)">C1202</text>
<text x="42.2" y="282.6" transform="rotate(-90 42.2 282.6)">1uF</text>
<text x="134" y="289" transform="rotate(-90 134 289)">C1228</text>
<text x="136.4" y="289" transform="rotate(-90 136.4 289)">33nF</text>
<text x="44.9" y="295.7" transform="rotate(-90 44.9 295.7)">U1200</text>
<text x="93.1" y="295.7" transform="rotate(-90 93.1 295.7)">ADM3202ARU</text>
<text x="106.4" y="295.7" transform="rotate(-90 106.4 295.7)">*) internal 5k pulldown on R1IN, R2IN</text>
<text x="47.3" y="311.7" transform="rotate(-90 47.3 311.7)">1uF</text>
<text x="44.6" y="313.1" transform="rotate(-90 44.6 313.1)">C1201</text>
<text x="60.2" y="316" transform="rotate(-90 60.2 316)">C1200</text>
<text x="62.8" y="313.9" transform="rotate(-90 62.8 313.9)">1uF</text>
<text x="75.7" y="359.8" transform="rotate(-90 75.7 359.8)">PA31</text>
<text x="83.7" y="359.8" transform="rotate(-90 83.7 359.8)">PA30</text>
<text x="158.6" y="358.5" transform="rotate(-90 158.6 358.5)">PB21</text>
<text x="161.3" y="358.5" transform="rotate(-90 161.3 358.5)">PB20</text>
<text x="164" y="358.5" transform="rotate(-90 164 358.5)">PB24</text>
<text x="166.6" y="358.5" transform="rotate(-90 166.6 358.5)">PB26</text>
<text x="169.3" y="358.5" transform="rotate(-90 169.3 358.5)">PB25</text>
<text x="172" y="358.5" transform="rotate(-90 172 358.5)">PB19</text>
</g>
<g font-size="2.4" fill="#800000">
<text x="74.3" y="143.3" transform="rotate(-90 74.3 143.3)">DBGU.TXD</text>
<text x="82.4" y="143.3" transform="rotate(-90 82.4 143.3)">DBGU.RXD</text>
<text x="224.2" y="152.1" transform="rotate(-90 224.2 152.1)">+5V</text>
<text x="155.9" y="172.7" transform="rotate(-90 155.9 172.7)">USB.DM</text>
<text x="161.3" y="172.7" transform="rotate(-90 161.3 172.7)">USB.DP</text>
<text x="204.1" y="168.2" transform="rotate(-90 204.1 168.2)">+5V</text>
<text x="209.4" y="192.2" transform="rotate(-90 209.4 192.2)">+5V</text>
<text x="225.5" y="226.2" transform="rotate(-90 225.5 226.2)">EECS</text>
<text x="230.9" y="226.2" transform="rotate(-90 230.9 226.2)">EESK</text>
<text x="236.2" y="226.2" transform="rotate(-90 236.2 226.2)">EEDATA</text>
<text x="184" y="235.5" transform="rotate(-90 184 235.5)">XTIN</text>
<text x="189.4" y="235.5" transform="rotate(-90 189.4 235.5)">XTOUT</text>
<text x="121.2" y="249.7" transform="rotate(-90 121.2 249.7)">+5V</text>
<text x="30.2" y="260.7" transform="rotate(-90 30.2 260.7)">VCC</text>
<text x="123.8" y="283.4" transform="rotate(-90 123.8 283.4)">VCC</text>
<text x="78.4" y="312" transform="rotate(-90 78.4 312)">GND</text>
<text x="174.7" y="313.1" transform="rotate(-90 174.7 313.1)">VCC</text>
<text x="177.4" y="313.1" transform="rotate(-90 177.4 313.1)">VCC</text>
<text x="196.1" y="313.1" transform="rotate(-90 196.1 313.1)">VCC</text>
<text x="75.7" y="346.5" transform="rotate(-90 75.7 346.5)">DTXD</text>
<text x="83.7" y="346.5" transform="rotate(-90 83.7 346.5)">DRXD</text>
<text x="158.6" y="345.1" transform="rotate(-90 158.6 345.1)">RXD1</text>
<text x="161.3" y="345.1" transform="rotate(-90 161.3 345.1)">TXD1</text>
<text x="164" y="345.1" transform="rotate(-90 164 345.1)">CTS1</text>
<text x="166.6" y="345.1" transform="rotate(-90 166.6 345.1)">RTS1</text>
<text x="169.3" y="345.1" transform="rotate(-90 169.3 345.1)">DSR1</text>
<text x="172" y="345.1" transform="rotate(-90 172 345.1)">DTR1</text>
</g>
</svg>
